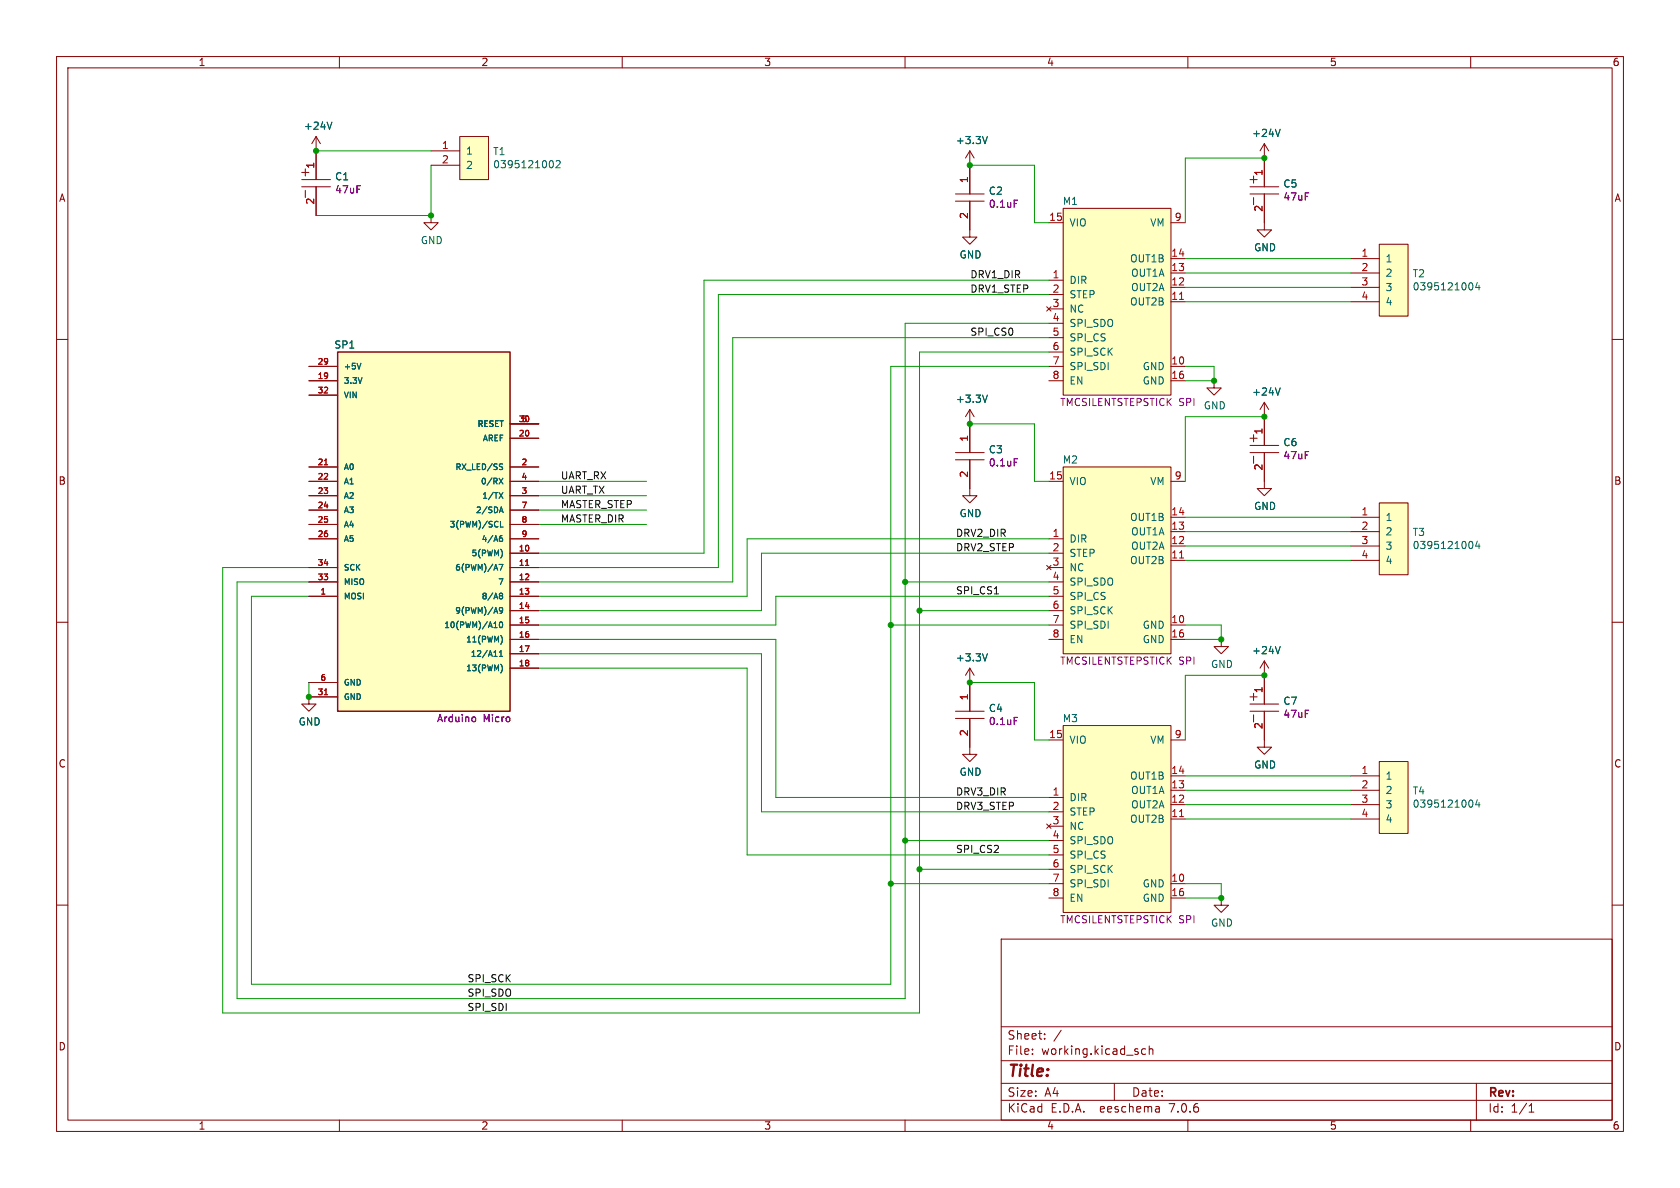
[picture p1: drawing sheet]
<svg xmlns="http://www.w3.org/2000/svg" width="297mm" height="210mm" viewBox="0 0 297 210" stroke-linecap="round" stroke-linejoin="round" font-family="sans-serif">
<g fill="none" stroke="#840000" stroke-width=".18">
<path d="M10 10h277v190h-277zM12 12h273v186h-273zM60 10v2M110 10v2M160 10v2M210 10v2M260 10v2M53.3 30.5h1.3M53.3 31.8h5.1M53.3 33h5.1M54 29.8v1.3M54 33.7v1.2"/>
<path d="M55.9 24.1v7.7M55.9 33v5.1M55.9 24.1l-.8 1.3M55.9 24.1l.7 1.3M76.2 38.1v1.3h1.3l-1.3 1.2-1.3-1.2h1.3M76.2 26.7h5.1M76.2 29.2h5.1M81.3 24.1h5.1v7.7h-5.1zM168.9 34.3h5.1M168.9 35.6h5.1M171.4 35.6v6.3h1.3l-1.3 1.3-1.2-1.3h1.2M171.4 26.7l-.7 1.2"/>
<path d="M171.4 26.7v7.6M171.4 26.7l.8 1.2M185.4 39.4h2.6M188 36.8h19v33.1h-19zM207 39.4h2.5M221 31.8h1.2M221 33h5.1M221 34.3h5.1M221.6 31.1v1.3M221.6 34.9v1.3M223.5 34.3v6.3h1.3l-1.3 1.3-1.3-1.3h1.3M223.5 25.4v7.6"/>
<path d="M223.5 25.4l-.7 1.3M223.5 25.4l.8 1.3M10 60h2M185 54.2l.8 .8M185.4 49.5h2.6M185.4 52.1h2.6M185.4 54.6h2.6M185.4 57.2h2.6M185.4 59.7h2.6M185.8 54.2l-.8 .8M207 53.3h2.5M207 50.8h2.5"/>
<path d="M207 48.3h2.5M207 45.7h2.5M238.8 53.3h5M238.8 50.8h5M238.8 48.3h5M238.8 45.7h5M243.8 43.2h5.1v12.7h-5.1zM285 60h2M54.6 67.3h5.1M54.6 64.8h5.1M54.6 69.9h5.1M90.2 77.5h5"/>
<path d="M90.2 74.9h5M171.4 72.4v7.6M171.4 72.4l-.7 1.3M171.4 72.4l.8 1.3M185.4 67.3h2.6M185.4 64.8h2.6M185.4 62.2h2.6M207 67.3h2.5M207 64.8h2.5M214.6 67.3v1.3h1.3l-1.3 1.3-1.2-1.3h1.2M221 77.5h1.2M221 78.7h5.1"/>
<path d="M221.6 76.8v1.3M223.5 71.1v7.6M223.5 71.1l-.7 1.3M223.5 71.1l.8 1.3M54.6 82.6h5.1M54.6 85.1h5.1M54.6 87.6h5.1M54.6 90.2h5.1M54.6 92.7h5.1M54.6 95.3h5.1M90.2 97.8h5M90.2 82.6h5"/>
<path d="M90.2 85.1h5M90.2 87.6h5M90.2 90.2h5M90.2 92.7h5M90.2 95.3h5M168.9 80h5.1M168.9 81.3h5.1M171.4 81.3v6.3h1.3l-1.3 1.3-1.2-1.3h1.2M185 99.9l.8 .8M185.4 97.8h2.6M185.4 85.1h2.6M185.4 95.3h2.6"/>
<path d="M185.8 99.9l-.8 .8M188 82.6h19v33h-19zM207 85.1h2.5M207 91.4h2.5M207 94h2.5M207 96.5h2.5M207 99.1h2.5M221 80h5.1M221.6 80.6v1.3M223.5 80v6.4h1.3l-1.3 1.2-1.3-1.2h1.3M238.8 91.4h5M238.8 94h5"/>
<path d="M238.8 96.5h5M238.8 99.1h5M243.8 88.9h5.1v12.7h-5.1zM10 110h2M54.6 105.4h5.1M54.6 100.3h5.1M54.6 102.9h5.1M90.2 105.4h5M90.2 100.3h5M90.2 102.9h5M90.2 108h5M90.2 110.5h5"/>
<path d="M90.2 113h5M90.2 115.6h5M90.2 118.1h5M171.4 118.1v7.6M171.4 118.1l-.7 1.3M171.4 118.1l.8 1.3M185.4 105.4h2.6M185.4 100.3h2.6M185.4 102.9h2.6M185.4 108h2.6M185.4 110.5h2.6M185.4 113h2.6"/>
<path d="M207 110.5h2.5M207 113h2.5M215.9 113v1.3h1.3l-1.3 1.3-1.3-1.3h1.3M223.5 116.8v7.7M223.5 116.8l-.7 1.3M223.5 116.8l.8 1.3M285 110h2M54.6 120.7h5.1M59.7 123.2h-5.1v1.3h1.3l-1.3 1.2-1.3-1.2h1.3M168.9 125.7h5.1M168.9 127h5.1M171.4 127v6.4h1.3l-1.3 1.2-1.2-1.2h1.2"/>
<path d="M185.4 130.8h2.6M188 128.3h19v33h-19zM207 137.2h2.5M207 139.7h2.5M207 130.8h2.5M221 123.2h1.2M221 124.5h5.1M221 125.7h5.1M221.6 122.6v1.2M221.6 126.4v1.2M223.5 125.7v6.4h1.3l-1.3 1.3-1.3-1.3h1.3M238.8 137.2h5"/>
<path d="M238.8 139.7h5M243.8 134.6h5.1v12.7h-5.1zM10 160h2M185 145.7l.8 .7M185.4 141h2.6M185.4 156.2h2.6M185.4 158.8h2.6M185.4 143.5h2.6M185.4 146.1h2.6M185.4 148.6h2.6M185.4 151.1h2.6M185.4 153.7h2.6"/>
<path d="M185.8 145.7l-.8 .7M207 142.2h2.5M207 144.8h2.5M207 156.2h2.5M207 158.8h2.5M215.9 158.8v1.2h1.3l-1.3 1.3-1.3-1.3h1.3M238.8 142.2h5M238.8 144.8h5M285 160h2M177 166h108v32h-108zM60 198v2M110 198v2"/>
<path d="M160 198v2M177 194.5h108M177 191.5h108M177 187.5h108M177 181.5h108M182.5 186.3v.1M182.5 185.5v.1M184.7 183.6v.1M184.7 182.8v.1M187.6 182.1l-1.3 2M197 191.5v3M202.5 185.5l-.4-.1-.3 .3v.4l.2 .2h.5"/>
<path d="M203.2 185.5l.2-.1 .3 .1 .1 .9M203.2 184.9v1.5M204.9 195.7l.1 .9M205 196.5l-.2 .1M205 196h-.2M210 198v2M260 198v2M261 191.5v6.5M270.3 196.6h.9M270.3 195.5l.4-.4v1.5"/>
</g>
<g fill="#ffffc2" stroke="#ffffc2" stroke-width=".18">
<path d="M59.7 62.2h30.5v63.5h-30.5z"/>
<path d="M81.3 24.1h5.1v7.7h-5.1z"/>
<path d="M243.8 134.6h5.1v12.7h-5.1z"/>
<path d="M188 36.8h19v33.1h-19z"/>
<path d="M243.8 88.9h5.1v12.7h-5.1z"/>
<path d="M243.8 43.2h5.1v12.7h-5.1z"/>
<path d="M188 82.6h19v33h-19z"/>
<path d="M188 128.3h19v33h-19z"/>
</g>
<path d="M59.7 62.2h30.5v63.5h-30.5z" fill="none" stroke="#840000" stroke-width=".25"/>
<g fill="none" stroke="#006464" stroke-width=".18">
<path d="M58.7 21.6l-.4 1.3M97.4 28.4a.68 .68 0 0 1 .4 .6 .68 .68 0 0 1-.4 .7M98.3 28.5l.5-.1 .2 .4-.8 .9h.8M174.6 24.1l-.5 1.3M226.3 22.9l-.4 1.2M260 50a.68 .68 0 0 1 .4 .6 .68 .68 0 0 1-.4 .7M261.2 49.9l-.3 .9h.8M261.5 50.4v.9M63.8 64.2l-.3 1M174.6 69.8l-.5 1.3M226.3 68.6l-.4 1.2M88.2 99.8h.7l-.4 1"/>
<path d="M88.2 87.1l.7 1M88.2 84.5l.7 1.1M88.3 90.6l.3-1 .4 1M88.4 95.1h.3l.2 .2-.1 .4h-.4M88.4 90.3h.5M88.5 82.5l.3 .1 .1 .2-.2 .2h-.3M88.5 82h.4M88.5 92.2v1h.5M88.8 94.7h-.3l-.2 .2M88.9 87.1l-.7 1M88.9 84.5l-.7 1.1M260 95.7a.68 .68 0 0 1 .4 .6 .68 .68 0 0 1-.4 .7"/>
<path d="M261.2 95.6l-.3 .9h.8M261.5 96.1v.9M87.3 111h.6M87.3 116h.6M88.3 116h.6M88.3 115.3l.3-.3v1M88.4 105.2l.1 .1M88.4 104.9l.4 .1 .1 .1-.2 .2M88.4 110l.1-.1a.54 .54 0 0 1 .4 .5 .54 .54 0 0 1-.4 .6 .68 .68 0 0 1-.1-1zM88.5 105.3h.2M88.5 105.3h-.1M88.6 112.4a1.19 1.19 0 0 1 0 1.4"/>
<path d="M88.6 117.5a1.19 1.19 0 0 1 0 1.4M88.7 105.3l.2 .2-.1 .3h-.4M88.9 107.8l-.2 .2h-.3l-.1-.5 .4-.1 .2 .2-.1 .6-.1 .2h-.3M174.6 115.6l-.5 1.2M226.3 114.3l-.4 1.3M260 141.4a.68 .68 0 0 1 .4 .7 .68 .68 0 0 1-.4 .6M261.2 141.4l-.3 .9h.8M261.5 141.8v.9"/>
</g>
<path d="M208.5 52.9h.7M57.3 82.2h.6M92.9 99.9h.6M208.5 98.6h.7M57.3 122.8h.6M208.5 144.4h.7" fill="none" stroke="#a90000" stroke-width=".18"/>
<path d="M179.3 35.4h.6M179.3 81.1h.6M83.7 126.7l.3 .1 .1 .2-.1 .5-.3 .1M179.3 126.8h.6" fill="none" stroke="#840084" stroke-width=".18"/>
<path d="M175.8 105h.7" fill="none" stroke="#0f0f0f" stroke-width=".18"/>
<g fill="none" stroke="#009600" stroke-width=".18">
<path d="M55.9 26.7h20.3M76.2 29.2v8.9h-20.3M171.4 29.2h11.5v10.2h2.5M223.5 27.9h-14v11.5M185.4 49.5h-60.9v48.3h-29.3M185.4 57.2h-25.4v119.3h-118.1v-73.6h12.7M185.4 59.7h-55.9v43.2h-34.3M185.4 52.1h-58.4v48.2h-31.8M209.5 53.3h29.3M209.5 50.8h29.3M209.5 45.7h29.3M209.5 48.3h29.3"/>
<path d="M171.4 74.9h11.5v10.2h2.5M185.4 64.8h-27.9v109.2h-113.1v-68.6h10.2M185.4 62.2h-22.8v116.9h-123.2v-78.8h15.2M209.5 64.8h5.1v2.5h-5.1M223.5 73.7h-14v11.4M95.2 92.7h19.1M95.2 90.2h19.1M95.2 87.6h19.1M95.2 85.1h19.1M185.4 95.3h-53.3v10.1h-36.9M185.4 97.8h-50.8v10.2h-39.4M209.5 91.4h29.3"/>
<path d="M209.5 94h29.3M209.5 99.1h29.3M209.5 96.5h29.3M95.2 118.1h36.9v33h53.3M95.2 113h42v28h48.2M95.2 115.6h39.4v27.9h50.8M157.5 110.5h27.9M160 102.9h25.4M162.6 108h22.8M185.4 105.4h-48.2v5.1h-42M209.5 110.5h6.4v2.5h-6.4M223.5 119.4h-14v11.4"/>
<path d="M54.6 120.7v2.5M171.4 120.7h11.5v10.1h2.5M209.5 139.7h29.3M209.5 137.2h29.3M157.5 156.2h27.9M160 148.6h25.4M162.6 153.7h22.8M209.5 142.2h29.3M209.5 144.8h29.3M209.5 156.2h6.4v2.6h-6.4"/>
</g>
<g fill="#009600" stroke="#009600" stroke-width=".18">
<circle cx="55.9" cy="26.7" r=".46"/>
<circle cx="54.6" cy="123.2" r=".46"/>
<circle cx="76.2" cy="38.1" r=".46"/>
<circle cx="157.5" cy="110.5" r=".46"/>
<circle cx="162.6" cy="108" r=".46"/>
<circle cx="215.9" cy="158.8" r=".46"/>
<circle cx="223.5" cy="119.4" r=".46"/>
<circle cx="215.9" cy="113" r=".46"/>
<circle cx="214.6" cy="67.3" r=".46"/>
<circle cx="223.5" cy="73.7" r=".46"/>
<circle cx="171.4" cy="74.9" r=".46"/>
<circle cx="223.5" cy="27.9" r=".46"/>
<circle cx="171.4" cy="29.2" r=".46"/>
<circle cx="162.6" cy="153.7" r=".46"/>
<circle cx="160" cy="148.6" r=".46"/>
<circle cx="157.5" cy="156.2" r=".46"/>
<circle cx="171.4" cy="120.7" r=".46"/>
<circle cx="160" cy="102.9" r=".46"/>
</g>
<text font-size="2.8" fill="#840000" x="178" y="190.9">Title:</text>
<g font-size="2.1" fill="#840000">
<text x="178" y="184">Sheet:</text>
<text x="178" y="186.7">File:</text>
<text x="184.1" y="186.7">working.kicad_sch</text>
<text x="178" y="196.9">KiCad</text>
<text x="178" y="194.1">Size:</text>
<text x="184.7" y="194.1">A4</text>
<text x="185.7" y="196.9">E.D.A.</text>
<text x="194.6" y="196.9">eeschema</text>
<text x="200" y="194.1">Date:</text>
<text x="207" y="196.9">7.0.6</text>
<text x="263" y="194.3">Rev:</text>
<text x="263" y="196.9">Id:</text>
<text x="267.1" y="196.9">1/1</text>
</g>
<g font-size="1.8" fill="#840000">
<text x="35" y="11.9">1</text>
<text x="85" y="11.9">2</text>
<text x="135" y="11.9">3</text>
<text x="185" y="11.9">4</text>
<text x="235" y="11.9">5</text>
<text x="285" y="11.9">6</text>
<text x="10.3" y="35.9">A</text>
<text x="285.3" y="35.9">A</text>
<text x="10.3" y="85.9">B</text>
<text x="285.3" y="85.9">B</text>
<text x="10.3" y="135.9">C</text>
<text x="285.3" y="135.9">C</text>
<text x="10.3" y="185.9">D</text>
<text x="285.3" y="185.9">D</text>
<text x="35" y="199.9">1</text>
<text x="85" y="199.9">2</text>
<text x="135" y="199.9">3</text>
<text x="185" y="199.9">4</text>
<text x="235" y="199.9">5</text>
<text x="285" y="199.9">6</text>
</g>
<g font-size="1.8" fill="#006464">
<text x="53.6" y="23.1">+24V</text>
<text x="82.3" y="27.5">1</text>
<text x="87.1" y="27.6">T1</text>
<text x="87.1" y="29.9">0395121002</text>
<text x="168.9" y="25.7">+3.3V</text>
<text x="221.3" y="24.4">+24V</text>
<text x="59.1" y="32.1">C1</text>
<text x="82.3" y="30.1">2</text>
<text x="174.7" y="34.6">C2</text>
<text x="226.8" y="33.4">C5</text>
<text x="187.8" y="36.4">M1</text>
<text x="189" y="40.2">VIO</text>
<text x="203.3" y="40.2">VM</text>
<text x="74.3" y="43.4">GND</text>
<text x="169.5" y="45.9">GND</text>
<text x="199.7" y="46.6">OUT1B</text>
<text x="221.6" y="44.6">GND</text>
<text x="244.9" y="46.6">1</text>
<text x="189" y="50.4">DIR</text>
<text x="189" y="52.9">STEP</text>
<text x="199.9" y="51.7">OUT2A</text>
<text x="199.9" y="49.1">OUT1A</text>
<text x="244.9" y="49.1">2</text>
<text x="244.9" y="51.7">3</text>
<text x="249.6" y="49.2">T2</text>
<text x="249.6" y="51.5">0395121004</text>
<text x="189" y="55.5">NC</text>
<text x="189" y="58">SPI_SDO</text>
<text x="199.7" y="54.2">OUT2B</text>
<text x="244.9" y="54.2">4</text>
<text x="59" y="61.8">SP1</text>
<text x="189" y="60.6">SPI_CS</text>
<text x="189" y="63.1">SPI_SCK</text>
<text x="189" y="65.6">SPI_SDI</text>
<text x="201.9" y="65.6">GND</text>
<text x="168.9" y="71.4">+3.3V</text>
<text x="189" y="68.2">EN</text>
<text x="201.9" y="68.2">GND</text>
<text x="221.3" y="70.1">+24V</text>
<text x="212.7" y="72.6">GND</text>
<text x="174.7" y="80.3">C3</text>
<text x="187.8" y="82.1">M2</text>
<text x="226.8" y="79.1">C6</text>
<text x="189" y="86">VIO</text>
<text x="203.3" y="86">VM</text>
<text x="169.5" y="91.6">GND</text>
<text x="199.7" y="92.3">OUT1B</text>
<text x="199.9" y="94.8">OUT1A</text>
<text x="221.6" y="90.3">GND</text>
<text x="244.9" y="92.3">1</text>
<text x="244.9" y="94.8">2</text>
<text x="249.6" y="94.9">T3</text>
<text x="189" y="96.1">DIR</text>
<text x="189" y="98.7">STEP</text>
<text x="189" y="101.2">NC</text>
<text x="199.7" y="99.9">OUT2B</text>
<text x="199.9" y="97.4">OUT2A</text>
<text x="244.9" y="97.4">3</text>
<text x="244.9" y="99.9">4</text>
<text x="249.6" y="97.3">0395121004</text>
<text x="189" y="103.7">SPI_SDO</text>
<text x="189" y="106.3">SPI_CS</text>
<text x="189" y="108.8">SPI_SCK</text>
<text x="189" y="111.4">SPI_SDI</text>
<text x="189" y="113.9">EN</text>
<text x="201.9" y="111.4">GND</text>
<text x="201.9" y="113.9">GND</text>
<text x="168.9" y="117.1">+3.3V</text>
<text x="214" y="118.3">GND</text>
<text x="221.3" y="115.8">+24V</text>
<text x="226.8" y="124.8">C7</text>
<text x="52.7" y="128.4">GND</text>
<text x="174.7" y="126.1">C4</text>
<text x="187.8" y="127.9">M3</text>
<text x="189" y="131.7">VIO</text>
<text x="203.3" y="131.7">VM</text>
<text x="169.5" y="137.3">GND</text>
<text x="221.6" y="136.1">GND</text>
<text x="189" y="141.8">DIR</text>
<text x="199.7" y="138">OUT1B</text>
<text x="199.9" y="143.1">OUT2A</text>
<text x="199.9" y="140.6">OUT1A</text>
<text x="244.9" y="138">1</text>
<text x="244.9" y="140.6">2</text>
<text x="244.9" y="143.1">3</text>
<text x="249.6" y="140.7">T4</text>
<text x="249.6" y="143">0395121004</text>
<text x="189" y="144.4">STEP</text>
<text x="189" y="146.9">NC</text>
<text x="189" y="149.5">SPI_SDO</text>
<text x="199.7" y="145.6">OUT2B</text>
<text x="244.9" y="145.6">4</text>
<text x="189" y="152">SPI_CS</text>
<text x="189" y="154.5">SPI_SCK</text>
<text x="189" y="157.1">SPI_SDI</text>
<text x="189" y="159.6">EN</text>
<text x="201.9" y="157.1">GND</text>
<text x="201.9" y="159.6">GND</text>
<text x="214" y="164">GND</text>
</g>
<g font-size="1.8" fill="#a90000">
<text x="55.6" y="29.9" transform="rotate(-90 55.6 29.9)">1</text>
<text x="78" y="26.4">1</text>
<text x="78" y="29">2</text>
<text x="171.2" y="32.5" transform="rotate(-90 171.2 32.5)">1</text>
<text x="223.3" y="31.2" transform="rotate(-90 223.3 31.2)">1</text>
<text x="55.6" y="36.3" transform="rotate(-90 55.6 36.3)">2</text>
<text x="171.2" y="38.8" transform="rotate(-90 171.2 38.8)">2</text>
<text x="185.4" y="39.1">15</text>
<text x="207.6" y="39.1">9</text>
<text x="223.3" y="37.5" transform="rotate(-90 223.3 37.5)">2</text>
<text x="207" y="45.5">14</text>
<text x="240.6" y="45.5">1</text>
<text x="186" y="49.3">1</text>
<text x="186" y="51.8">2</text>
<text x="207" y="53.1">11</text>
<text x="207" y="50.5">12</text>
<text x="207" y="48">13</text>
<text x="240.6" y="48">2</text>
<text x="240.6" y="50.5">3</text>
<text x="240.6" y="53.1">4</text>
<text x="186" y="54.4">3</text>
<text x="186" y="56.9">4</text>
<text x="186" y="59.4">5</text>
<text x="186" y="62">6</text>
<text x="186" y="64.5">7</text>
<text x="207" y="64.5">10</text>
<text x="186" y="67.1">8</text>
<text x="207" y="67.1">16</text>
<text x="223.3" y="76.9" transform="rotate(-90 223.3 76.9)">1</text>
<text x="171.2" y="78.2" transform="rotate(-90 171.2 78.2)">1</text>
<text x="223.3" y="83.3" transform="rotate(-90 223.3 83.3)">2</text>
<text x="171.2" y="84.5" transform="rotate(-90 171.2 84.5)">2</text>
<text x="185.4" y="84.8">15</text>
<text x="207.6" y="84.8">9</text>
<text x="186" y="95">1</text>
<text x="207" y="93.7">13</text>
<text x="207" y="91.2">14</text>
<text x="240.6" y="91.2">1</text>
<text x="240.6" y="93.7">2</text>
<text x="186" y="97.5">2</text>
<text x="186" y="100.1">3</text>
<text x="207" y="98.8">11</text>
<text x="207" y="96.3">12</text>
<text x="240.6" y="96.3">3</text>
<text x="240.6" y="98.8">4</text>
<text x="186" y="102.6">4</text>
<text x="186" y="105.2">5</text>
<text x="186" y="107.7">6</text>
<text x="186" y="110.2">7</text>
<text x="186" y="112.8">8</text>
<text x="207" y="110.2">10</text>
<text x="207" y="112.8">16</text>
<text x="171.2" y="123.9" transform="rotate(-90 171.2 123.9)">1</text>
<text x="223.3" y="122.6" transform="rotate(-90 223.3 122.6)">1</text>
<text x="171.2" y="130.2" transform="rotate(-90 171.2 130.2)">2</text>
<text x="185.4" y="130.6">15</text>
<text x="207.6" y="130.6">9</text>
<text x="223.3" y="129" transform="rotate(-90 223.3 129)">2</text>
<text x="207" y="136.9">14</text>
<text x="240.6" y="136.9">1</text>
<text x="186" y="140.7">1</text>
<text x="186" y="143.3">2</text>
<text x="207" y="142">12</text>
<text x="207" y="139.4">13</text>
<text x="240.6" y="139.4">2</text>
<text x="240.6" y="142">3</text>
<text x="186" y="145.8">3</text>
<text x="186" y="148.3">4</text>
<text x="207" y="144.5">11</text>
<text x="240.6" y="144.5">4</text>
<text x="186" y="150.9">5</text>
<text x="186" y="153.4">6</text>
<text x="186" y="156">7</text>
<text x="207" y="156">10</text>
<text x="186" y="158.5">8</text>
<text x="207" y="158.5">16</text>
</g>
<g font-size="1.8" fill="#840084">
<text x="59.1" y="34.4">47uF</text>
<text x="226.8" y="35.7">47uF</text>
<text x="174.7" y="36.9">0.1uF</text>
<text x="187.3" y="72">TMCSILENTSTEPSTICK SPI</text>
<text x="174.7" y="82.7">0.1uF</text>
<text x="226.8" y="81.4">47uF</text>
<text x="187.3" y="117.7">TMCSILENTSTEPSTICK SPI</text>
<text x="77.2" y="127.9">Arduino</text>
<text x="85.4" y="127.9">Micro</text>
<text x="174.7" y="128.4">0.1uF</text>
<text x="226.8" y="127.1">47uF</text>
<text x="187.3" y="163.4">TMCSILENTSTEPSTICK SPI</text>
</g>
<g font-size="1.8" fill="#0f0f0f">
<text x="171.4" y="51.8">DRV1_STEP</text>
<text x="171.4" y="49.3">DRV1_DIR</text>
<text x="171.4" y="59.4">SPI_CS0</text>
<text x="99.1" y="87.4">UART_TX</text>
<text x="99.1" y="89.9">MASTER_STEP</text>
<text x="99.1" y="84.8">UART_RX</text>
<text x="99.1" y="92.4">MASTER_DIR</text>
<text x="168.9" y="95">DRV2_DIR</text>
<text x="168.9" y="97.5">DRV2_STEP</text>
<text x="168.9" y="105.1">SPI_CS1</text>
<text x="168.9" y="140.7">DRV3_DIR</text>
<text x="168.9" y="143.2">DRV3_STEP</text>
<text x="168.9" y="150.9">SPI_CS2</text>
<text x="82.5" y="173.7">SPI_SCK</text>
<text x="82.5" y="176.3">SPI_SDO</text>
<text x="82.5" y="178.8">SPI_SDI</text>
</g>
<g font-size="1.4" fill="#a90000">
<text x="56.1" y="64.5">29</text>
<text x="56.1" y="67.1">19</text>
<text x="56.1" y="69.6">32</text>
<text x="91.6" y="77.2">20</text>
<text x="91.6" y="74.7">30</text>
<text x="92.1" y="74.7">5</text>
<text x="56.1" y="82.3">21</text>
<text x="92.1" y="82.3">2</text>
<text x="56.1" y="84.8">22</text>
<text x="56.1" y="87.4">23</text>
<text x="56.1" y="89.9">24</text>
<text x="92.1" y="87.4">3</text>
<text x="92.1" y="84.8">4</text>
<text x="92.1" y="89.9">7</text>
<text x="56.1" y="92.5">25</text>
<text x="56.1" y="95">26</text>
<text x="92.1" y="92.5">8</text>
<text x="92.1" y="95">9</text>
<text x="56.1" y="100.1">34</text>
<text x="91.6" y="97.5">10</text>
<text x="91.6" y="100.1">11</text>
<text x="56.1" y="102.6">33</text>
<text x="56.5" y="105.2">1</text>
<text x="91.6" y="102.6">12</text>
<text x="91.6" y="105.2">13</text>
<text x="91.6" y="107.7">14</text>
<text x="91.6" y="110.2">15</text>
<text x="91.6" y="112.8">16</text>
<text x="91.6" y="115.3">17</text>
<text x="91.6" y="117.9">18</text>
<text x="56.1" y="122.9">31</text>
<text x="56.5" y="120.4">6</text>
</g>
<g font-size="1.4" fill="#006464">
<text x="60.7" y="65.5">+5V</text>
<text x="60.7" y="68">3.3V</text>
<text x="60.7" y="70.6">VIN</text>
<text x="84.3" y="75.7">RESET</text>
<text x="60.7" y="83.3">A0</text>
<text x="80.4" y="83.3">RX_LED/SS</text>
<text x="85.2" y="78.2">AREF</text>
<text x="60.7" y="85.8">A1</text>
<text x="60.7" y="88.4">A2</text>
<text x="84.9" y="85.8">0/RX</text>
<text x="85.1" y="88.4">1/TX</text>
<text x="60.7" y="90.9">A3</text>
<text x="60.7" y="93.4">A4</text>
<text x="60.7" y="96">A5</text>
<text x="79.4" y="93.4">3(PWM)/SCL</text>
<text x="84" y="90.9">2/SDA</text>
<text x="85" y="96">4/A6</text>
<text x="60.7" y="101.1">SCK</text>
<text x="80.3" y="101.1">6(PWM)/A7</text>
<text x="83.2" y="98.5">5(PWM)</text>
<text x="60.7" y="106.1">MOSI</text>
<text x="60.7" y="103.6">MISO</text>
<text x="85" y="106.1">8/A8</text>
<text x="87.9" y="103.6">7</text>
<text x="78.4" y="111.2">10(PWM)/A10</text>
<text x="80.3" y="108.7">9(PWM)/A9</text>
<text x="82.3" y="113.8">11(PWM)</text>
<text x="82.3" y="118.8">13(PWM)</text>
<text x="83.1" y="116.3">12/A11</text>
<text x="60.7" y="123.9">GND</text>
<text x="60.7" y="121.4">GND</text>
</g>
</svg>
